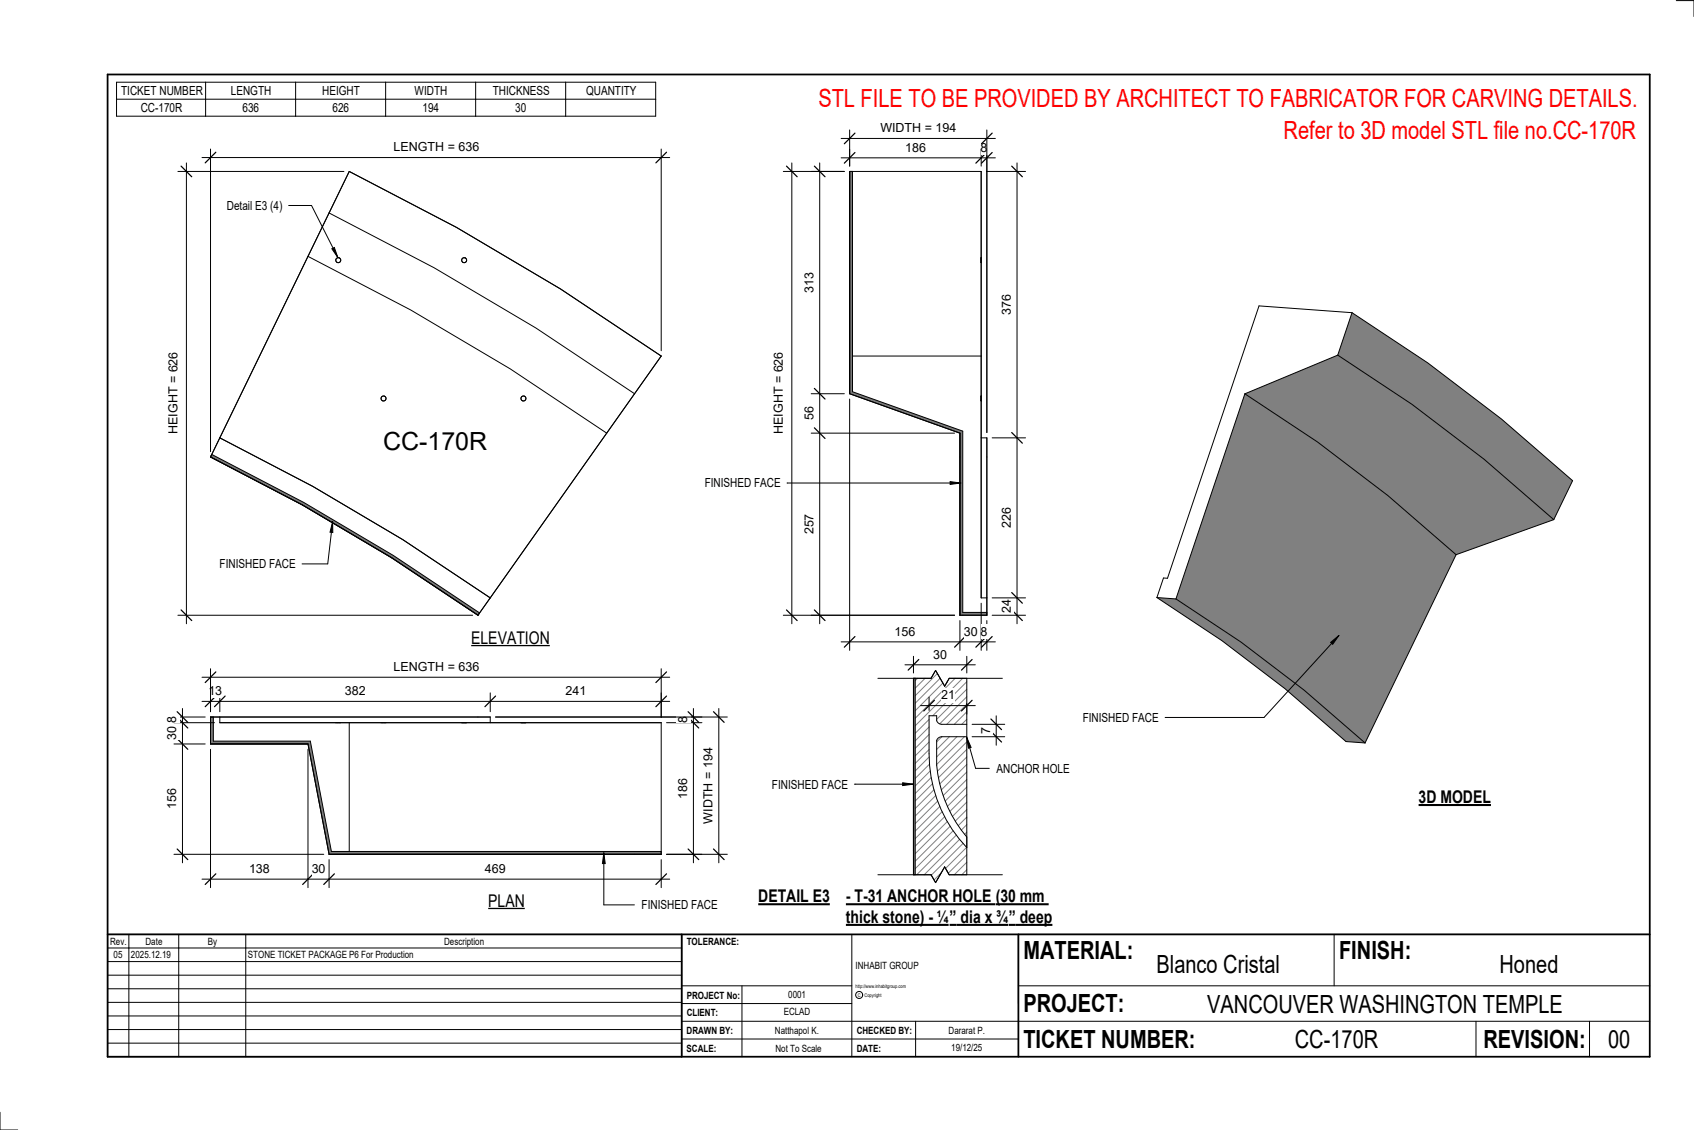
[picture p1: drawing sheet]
<svg xmlns="http://www.w3.org/2000/svg" width="914mm" height="610mm" viewBox="0 0 914 610" stroke-linecap="round" stroke-linejoin="round" font-family="sans-serif">
<g fill="#808080">
<path d="M672 212l39 26 38 29 37 32-49 102a673 673 0 0 0-102-78z"/>
<path d="M672 212l50-20 40 26 39 30 38 32-53 19a750 750 0 0 0-114-87z"/>
<path d="M730 169l41 27 39 30 39 33-10 21a767 767 0 0 0-117-88z"/>
<path d="M624 322l11 1 35 23 34 26 33 29-10-1-33-28-34-26z"/>
</g>
<path d="M730 169l41 27 39 30 39 33-10 21M730 169l-8 23M730 169l-50-4-50 147h-2l-4 10M722 192l-50 20M722 192l40 26 39 30 38 32M672 212l39 26 38 29 37 32M672 212l-37 111M786 299l-49 102M839 280l-53 19M624 322l36 24 34 26 33 28 10 1M624 322l11 1M635 323l35 23 34 26 33 29" fill="none" stroke="#000" stroke-width=".54"/>
<path d="M459 92h1v119l60 22v97h13v2h-15v-98l-59-22z" fill="#7c7c7c"/>
<g fill="none" stroke="#000" stroke-width=".54">
<path d="M459 92v100M459 92v120M459 92h71M460 92v119l60 22v97h13M530 92v100h-70M530 92v231M459 115v97M530 139v3zM530 142h.1M459 212l59 22M530 216v-2v2M518 234v98"/>
<path d="M533 236h-3v87M533 236v87M533 236v96M518 247v85M518 332h15M530 323h3M533 323v9"/>
</g>
<path d="M114 245l50 26 48 29 47 31-1 1-47-31-48-29-49-25z" fill="#7c7c7c"/>
<g fill="none" stroke="#000" stroke-width=".54">
<path d="M178 115l56 29 55 33 54 35-16 22-52-35-53-32-56-29zM357 192l-54-36-57-33-57-31-75 155M357 192l-99 140M357 192l-14 20M114 247l5-11 50 26 49 29 47 32M114 247l49 25 48 29 47 31M114 245l50 26 48 29 47 31-1 1"/>
<circle cx="183" cy="140" r="1.3"/>
<circle cx="251" cy="140" r="1.3"/>
<circle cx="207" cy="215" r="1.3"/>
<circle cx="283" cy="215" r="1.3"/>
</g>
<path d="M114 387h1v13h53l11 59h178v2h-179l-12-60h-52z" fill="#7c7c7c"/>
<g fill="none" stroke="#000" stroke-width=".54">
<path d="M114 387h151M114 387h5M114 387v14M115 387v13h53l11 59h178M119 390h62M119 387h146M119 390h87M119 387v3M181 390h3zM206 390h2M208 390h57M249 390h3z"/>
<path d="M265 390h92M265 387v3M281 390h3zM357 390h-168v69M357 390v71M114 401h52M166 401l12 60M178 461h165M178 461h179M189 461h168"/>
</g>
<path d="M494 366v106h9l2 4 5-8 2 4h10v-15a73 73 0 0 1-20-50v-21h4v3l2 2h14v-25h-10l-2 4-5-8-2 4zM506 398v1a67 67 0 0 0 4 32 69 69 0 0 0 12 21v-55h-14z" fill="#fff"/>
<path d="M493 366h1v106h-1z" fill="#7c7c7c"/>
<g fill="none" stroke="#808080" stroke-width=".54">
<path d="M495 366l-1 1M499 366l-5 5M506 363l-12 12M507 366l-13 13M509 368l-15 15M516 366l-22 21M520 366l-26 26M522 368l-19 18M522 372l-16 16M522 376l-15 15M522 380l-11 11M502 388l-8 8"/>
<path d="M502 392l-8 8M502 396l-8 8M508 397l-2 3M512 397l-6 7M517 397l-11 11M521 397l-15 15M522 384l-7 7M522 388l-3 3M502 400l-8 8M502 404l-8 8M502 408l-8 8M502 412l-8 8"/>
<path d="M502 416l-8 8M503 419l-9 9M522 400l-16 16M522 404l-15 16M522 408l-15 15M522 412l-14 14M522 416l-13 13M503 423l-9 9M504 426l-10 10M505 429l-11 11M506 432l-12 12M507 435l-13 13"/>
<path d="M509 438l-15 14M522 421l-12 11M522 425l-11 10M522 429l-9 9M522 433l-8 7M522 437l-6 6M510 441l-16 15M511 443l-17 18M513 446l-19 19M514 448l-20 21M516 451l-21 21M518 453l-19 19"/>
<path d="M520 455l-17 17M522 457l-12 12M522 441l-5 4M522 445l-3 3M522 449l-1 1M508 471l-4 4M522 461l-10 10M522 465l-7 7M522 469l-3 3"/>
</g>
<path d="M454 85h83M459 81v9M530 81v9M533 81v152M493 366h10l2-4 5 8 2-4h10v106h-10l-2-4-5 8-2-4h-10zM494 366v106M522 391h-14l-2-2v-3h-4a112 112 0 0 0 4 45 73 73 0 0 0 16 26M522 397h-14l-2 2a67 67 0 0 0 6 37 69 69 0 0 0 10 16" fill="none" stroke="#000" stroke-width=".54"/>
<path d="M461 82l-5 6M532 82l-5 6M536 82l-6 6" fill="none" stroke="#000" stroke-width=".67"/>
<g fill="#fff">
<path d="M529 76h4v7h-4z"/>
<path d="M489 76h11v7h-11z"/>
</g>
<path d="M454 75h83M459 70v20M533 70v163" fill="none" stroke="#000" stroke-width=".54"/>
<path d="M461 72l-5 6M536 72l-6 6" fill="none" stroke="#000" stroke-width=".67"/>
<path d="M475 65h41v8h-41z" fill="#fff"/>
<path d="M459 215v136M518 335v16M530 325v26M533 335v16M454 346h83" fill="none" stroke="#000" stroke-width=".54"/>
<path d="M461 343l-5 6M521 343l-6 6M532 343l-5 6M536 343l-6 6" fill="none" stroke="#000" stroke-width=".67"/>
<g fill="#fff">
<path d="M529 337h4v7h-4z"/>
<path d="M520 337h8v7h-8z"/>
<path d="M483 337h11v7h-11z"/>
</g>
<path d="M438 92h18M442 88v248M438 212h18M438 234h77M438 332h77" fill="none" stroke="#000" stroke-width=".54"/>
<path d="M440 90l5 5M440 210l5 5M440 231l5 6M440 329l5 6" fill="none" stroke="#000" stroke-width=".67"/>
<g fill="#fff">
<path d="M433 277h8v11h-8z"/>
<path d="M433 219h8v8h-8z"/>
<path d="M433 147h8v11h-8z"/>
</g>
<path d="M532 92h22M549 88v248M536 236h18M536 323h18M536 332h18" fill="none" stroke="#000" stroke-width=".54"/>
<path d="M546 90l6 5M546 233l6 6M546 320l6 5M546 329l6 6" fill="none" stroke="#000" stroke-width=".67"/>
<g fill="#fff">
<path d="M540 324h7v7h-7z"/>
<path d="M540 274h7v11h-7z"/>
<path d="M540 159h7v11h-7z"/>
</g>
<path d="M423 92h33M427 88v248M423 332h92" fill="none" stroke="#000" stroke-width=".54"/>
<path d="M425 90l5 5M425 329l5 6" fill="none" stroke="#000" stroke-width=".67"/>
<path d="M417 190h7v44h-7z" fill="#fff"/>
<path d="M109 85h253M114 80v164M357 80v109" fill="none" stroke="#000" stroke-width=".54"/>
<path d="M117 82l-6 6M360 82l-6 6" fill="none" stroke="#000" stroke-width=".67"/>
<path d="M212 76h46v7h-46z" fill="#fff"/>
<path d="M96 92h90M101 88v248M96 332h159" fill="none" stroke="#000" stroke-width=".54"/>
<path d="M98 90l5 5M98 329l5 6" fill="none" stroke="#000" stroke-width=".67"/>
<path d="M90 190h7v44h-7z" fill="#fff"/>
<path d="M156 111h12l14 28M179 134h1l2 5z" fill="none" stroke="#000" stroke-width=".54"/>
<path d="M179 134h1l2 5z" fill="#000"/>
<g fill="#fff">
<path d="M122 107h30v8h-30z"/>
<path d="M207 231h56v15h-56z"/>
</g>
<path d="M109 378h253M114 374v10M119 374v10M265 374v10M357 374v13" fill="none" stroke="#000" stroke-width=".54"/>
<path d="M117 376l-6 5M122 376l-6 5M267 376l-5 5M360 376l-6 5" fill="none" stroke="#000" stroke-width=".67"/>
<g fill="#fff">
<path d="M305 369h11v8h-11z"/>
<path d="M186 369h11v8h-11z"/>
<path d="M112 369h8v8h-8z"/>
</g>
<path d="M109 365h253M114 361v23M357 361v26" fill="none" stroke="#000" stroke-width=".54"/>
<path d="M117 362l-6 6M360 362l-6 6" fill="none" stroke="#000" stroke-width=".67"/>
<path d="M212 356h46v8h-46z" fill="#fff"/>
<path d="M267 387h112M360 390h19M374 382v83M360 461h19" fill="none" stroke="#000" stroke-width=".54"/>
<path d="M371 387l6 6M371 384l6 6M371 458l6 6" fill="none" stroke="#000" stroke-width=".67"/>
<g fill="#fff">
<path d="M365 387h7v3h-7z"/>
<path d="M365 420h7v11h-7z"/>
</g>
<path d="M94 390h22M94 387h17M98 382v83M94 401h17M94 461h81" fill="none" stroke="#000" stroke-width=".54"/>
<path d="M96 398l5 6M96 387l5 6M96 384l5 6M96 458l5 6" fill="none" stroke="#000" stroke-width=".67"/>
<g fill="#fff">
<path d="M89 387h8v3h-8z"/>
<path d="M89 392h8v7h-8z"/>
<path d="M89 426h8v11h-8z"/>
</g>
<path d="M267 387h126M388 382v83M360 461h33" fill="none" stroke="#000" stroke-width=".54"/>
<path d="M385 384l6 6M385 458l6 6" fill="none" stroke="#000" stroke-width=".67"/>
<path d="M379 403h7v41h-7z" fill="#fff"/>
<path d="M114 404v75M166 404v75M109 474h253M178 464v15M357 464v15" fill="none" stroke="#000" stroke-width=".54"/>
<path d="M117 471l-6 6M169 471l-6 6M180 471l-5 6M360 471l-6 6" fill="none" stroke="#000" stroke-width=".67"/>
<g fill="#fff">
<path d="M262 465h11v7h-11z"/>
<path d="M168 465h8v7h-8z"/>
<path d="M134 465h11v7h-11z"/>
</g>
<path d="M474 366h29l2-4 5 8 2-4h29M461 423h32M487 422l6 1-6 1zM474 472h29l2 4 5-8 2 4h29" fill="none" stroke="#000" stroke-width=".54"/>
<path d="M487 422l6 1-6 1z" fill="#000"/>
<g fill="#fff">
<path d="M417 419h40v8h-40z"/>
<path d="M409 478h39v11h-39z"/>
</g>
<path d="M409 488h39" fill="none" stroke="#000" stroke-width="1.1" stroke-linecap="butt"/>
<g fill="#fff">
<path d="M457 478h80v11h-80z"/>
<path d="M537 478h29v11h-29z"/>
<path d="M457 489h56v11h-56z"/>
<path d="M513 489h3v11h-3z"/>
<path d="M516 489h28v11h-28z"/>
<path d="M544 489h4v11h-4z"/>
<path d="M548 489h20v11h-20z"/>
</g>
<path d="M457 488h80M457 499h55M513 499h31M537 488h29M544 499h24" fill="none" stroke="#000" stroke-width="1.1" stroke-linecap="butt"/>
<path d="M525 397h17M525 391h17M538 386v16" fill="none" stroke="#000" stroke-width=".54"/>
<path d="M535 395l6 5M535 388l6 6" fill="none" stroke="#000" stroke-width=".67"/>
<path d="M528 392h8v4h-8z" fill="#fff"/>
<path d="M502 376v7M522 379v6M497 381h29" fill="none" stroke="#000" stroke-width=".54"/>
<path d="M504 378l-5 6M525 378l-6 6" fill="none" stroke="#000" stroke-width=".67"/>
<path d="M508 371h7v8h-7z" fill="#fff"/>
<path d="M522 398l2 5-1 1z" fill="#000"/>
<path d="M522 398l2 5-1 1zM522 398l5 17h7" fill="none" stroke="#000" stroke-width=".54"/>
<path d="M538 411h39v7h-39z" fill="#fff"/>
<path d="M488 359h38M493 354v9M522 354v9" fill="none" stroke="#000" stroke-width=".54"/>
<path d="M496 356l-6 6M525 356l-6 6" fill="none" stroke="#000" stroke-width=".67"/>
<path d="M504 349h7v8h-7z" fill="#fff"/>
<g fill="none" stroke="#000" stroke-width=".54">
<path d="M905 0h9v9M460 504v66M720 504v28M891 504h-341v37M368 532h92M401 532v38M550 532h341M368 551h523M368 541h92M494 551v19M797 551v19M858 551v19"/>
<path d="M368 561h182M0 600v10h10"/>
<circle cx="464" cy="537" r="1.9"/>
</g>
<path d="M58 40h833v530h-833zM58 504h833M368 504v66M550 504v66" fill="none" stroke="#000" stroke-width=".96"/>
<g fill="#fff">
<path d="M652 534h192v15h-192z"/>
<path d="M513 562h17v6h-17z"/>
<path d="M425 533h10v6h-10z"/>
<path d="M423 543h15v6h-15z"/>
<path d="M418 553h24v6h-24z"/>
<path d="M624 513h68v15h-68z"/>
<path d="M809 513h33v15h-33z"/>
<path d="M512 553h20v6h-20z"/>
<path d="M699 553h45v15h-45z"/>
<path d="M442 45h443v16h-443z"/>
<path d="M868 553h12v15h-12z"/>
<path d="M61 512h5v6h-5z"/>
<path d="M693 63h192v15h-192z"/>
<path d="M254 339h43v10h-43z"/>
</g>
<path d="M254 348h43" fill="none" stroke="#000" stroke-width=".69" stroke-linecap="butt"/>
<path d="M264 481h19v10h-19z" fill="#fff"/>
<path d="M264 490h19" fill="none" stroke="#000" stroke-width=".69" stroke-linecap="butt"/>
<path d="M766 424h39v12h-39z" fill="#fff"/>
<path d="M766 434h39" fill="none" stroke="#000" stroke-width="1.1" stroke-linecap="butt"/>
<g fill="none" stroke="#000" stroke-width=".54">
<path d="M63 44h291v19h-291zM63 54h291M111 44v19M160 44v19M208 44v19M257 44v19M305 44v19M180 281v6h-2zM180 281l-3 23h-14M58 504h310v66h-310zM58 519h310M58 511h310"/>
<path d="M70 504v66M96 504v66M133 504v66M58 533h310M58 526h310M58 555h310M58 548h310M58 541h310M58 563h310"/>
</g>
<path d="M180 281v6h-2z" fill="#000"/>
<path d="M119 301h40v7h-40z" fill="#fff"/>
<path d="M326 460l1 6h-2z" fill="#000"/>
<path d="M326 460l1 6h-2zM326 460v28h16" fill="none" stroke="#000" stroke-width=".54"/>
<path d="M346 484h41v8h-41z" fill="#fff"/>
<path d="M513 260l6 1h-6zM425 261h94" fill="none" stroke="#000" stroke-width=".54"/>
<path d="M513 260l6 1h-6z" fill="#000"/>
<path d="M380 257h41v7h-41z" fill="#fff"/>
<path d="M718 347l5-4-4 5zM723 343l-41 44h-53" fill="none" stroke="#000" stroke-width=".54"/>
<path d="M718 347l5-4-4 5z" fill="#000"/>
<path d="M584 383h41v8h-41z" fill="#fff"/>
<g font-size="13.5" fill="#f00">
<text x="442" y="58">STL FILE TO BE PROVIDED BY ARCHITECT TO FABRICATOR FOR CARVING DETAILS.</text>
<text x="693" y="75">Refer to 3D model STL file no.CC-170R</text>
</g>
<g font-size="13.5">
<text x="207" y="243">CC-170R</text>
<text x="552" y="517">MATERIAL:</text>
<text x="723" y="517">FINISH:</text>
<text x="624" y="525">Blanco Cristal</text>
<text x="809" y="525">Honed</text>
<text x="552" y="546">PROJECT:</text>
<text x="652" y="546">VANCOUVER WASHINGTON TEMPLE</text>
<text x="552" y="565">TICKET NUMBER:</text>
<text x="699" y="565">CC-170R</text>
<text x="801" y="565">REVISION:</text>
<text x="868" y="565">00</text>
</g>
<g font-size="9.4">
<text x="254" y="347">ELEVATION</text>
<text x="766" y="433">3D MODEL</text>
<text x="264" y="489">PLAN</text>
<text x="409" y="487">DETAIL E3</text>
<text x="457" y="487">- T-31 ANCHOR HOLE</text>
<text x="537" y="487">(30 mm</text>
<text x="457" y="498">thick stone) - ¼</text>
<text x="513" y="498">”</text>
<text x="519" y="498">dia x ¾</text>
<text x="544" y="498">”</text>
<text x="550" y="498">deep</text>
</g>
<g font-size="6.7">
<text x="65" y="51">TICKET NUMBER</text>
<text x="125" y="51">LENGTH</text>
<text x="174" y="51">HEIGHT</text>
<text x="224" y="51">WIDTH</text>
<text x="266" y="51">THICKNESS</text>
<text x="316" y="51">QUANTITY</text>
<text x="76" y="60">CC-170R</text>
<text x="131" y="60">636</text>
<text x="179" y="60">626</text>
<text x="228" y="60">194</text>
<text x="278" y="60">30</text>
<text x="475" y="71">WIDTH = 194</text>
<text x="212" y="82">LENGTH = 636</text>
<text x="489" y="82">186</text>
<text x="529" y="82">8</text>
<text x="122" y="113">Detail E3 (4)</text>
<text x="439" y="158" transform="rotate(-90 439 158)">313</text>
<text x="546" y="170" transform="rotate(-90 546 170)">376</text>
<text x="439" y="227" transform="rotate(-90 439 227)">56</text>
<text x="96" y="234" transform="rotate(-90 96 234)">HEIGHT = 626</text>
<text x="423" y="234" transform="rotate(-90 423 234)">HEIGHT = 626</text>
<text x="380" y="263">FINISHED FACE</text>
<text x="546" y="285" transform="rotate(-90 546 285)">226</text>
<text x="439" y="288" transform="rotate(-90 439 288)">257</text>
<text x="119" y="307">FINISHED FACE</text>
<text x="546" y="331" transform="rotate(-90 546 331)">24</text>
<text x="483" y="343">156</text>
<text x="520" y="343">30</text>
<text x="529" y="343">8</text>
<text x="504" y="355">30</text>
<text x="212" y="362">LENGTH = 636</text>
<text x="112" y="375">13</text>
<text x="186" y="375">382</text>
<text x="305" y="375">241</text>
<text x="508" y="377">21</text>
<text x="584" y="389">FINISHED FACE</text>
<text x="95" y="390" transform="rotate(-90 95 390)">8</text>
<text x="371" y="390" transform="rotate(-90 371 390)">8</text>
<text x="534" y="396" transform="rotate(-90 534 396)">7</text>
<text x="95" y="399" transform="rotate(-90 95 399)">30</text>
<text x="538" y="417">ANCHOR HOLE</text>
<text x="417" y="425">FINISHED FACE</text>
<text x="371" y="431" transform="rotate(-90 371 431)">186</text>
<text x="95" y="437" transform="rotate(-90 95 437)">156</text>
<text x="385" y="444" transform="rotate(-90 385 444)">WIDTH = 194</text>
<text x="134" y="471">138</text>
<text x="168" y="471">30</text>
<text x="262" y="471">469</text>
<text x="346" y="491">FINISHED FACE</text>
</g>
<g font-size="5.4">
<text x="59" y="510">Rev.</text>
<text x="79" y="510">Date</text>
<text x="112" y="510">By</text>
<text x="240" y="510">Description</text>
<text x="371" y="510">TOLERANCE:</text>
<text x="61" y="517">05</text>
<text x="71" y="517">2025.12.19</text>
<text x="134" y="517">STONE TICKET PACKAGE P6 For Production</text>
<text x="462" y="523">INHABIT GROUP</text>
<text x="371" y="539">PROJECT No:</text>
<text x="425" y="538">0001</text>
<text x="371" y="548">CLIENT:</text>
<text x="423" y="548">ECLAD</text>
<text x="371" y="558">DRAWN BY:</text>
<text x="418" y="558">Natthapol K.</text>
<text x="462" y="558">CHECKED BY:</text>
<text x="512" y="558">Dararat P.</text>
<text x="371" y="567">SCALE:</text>
<text x="419" y="567">Not To Scale</text>
<text x="462" y="567">DATE:</text>
<text x="513" y="567">19/12/25</text>
</g>
<g font-size="2.7">
<text x="462" y="533">http://www.inhabitgroup.com</text>
<text x="463" y="538">C</text>
<text x="467" y="538">Copyright</text>
</g>
</svg>
